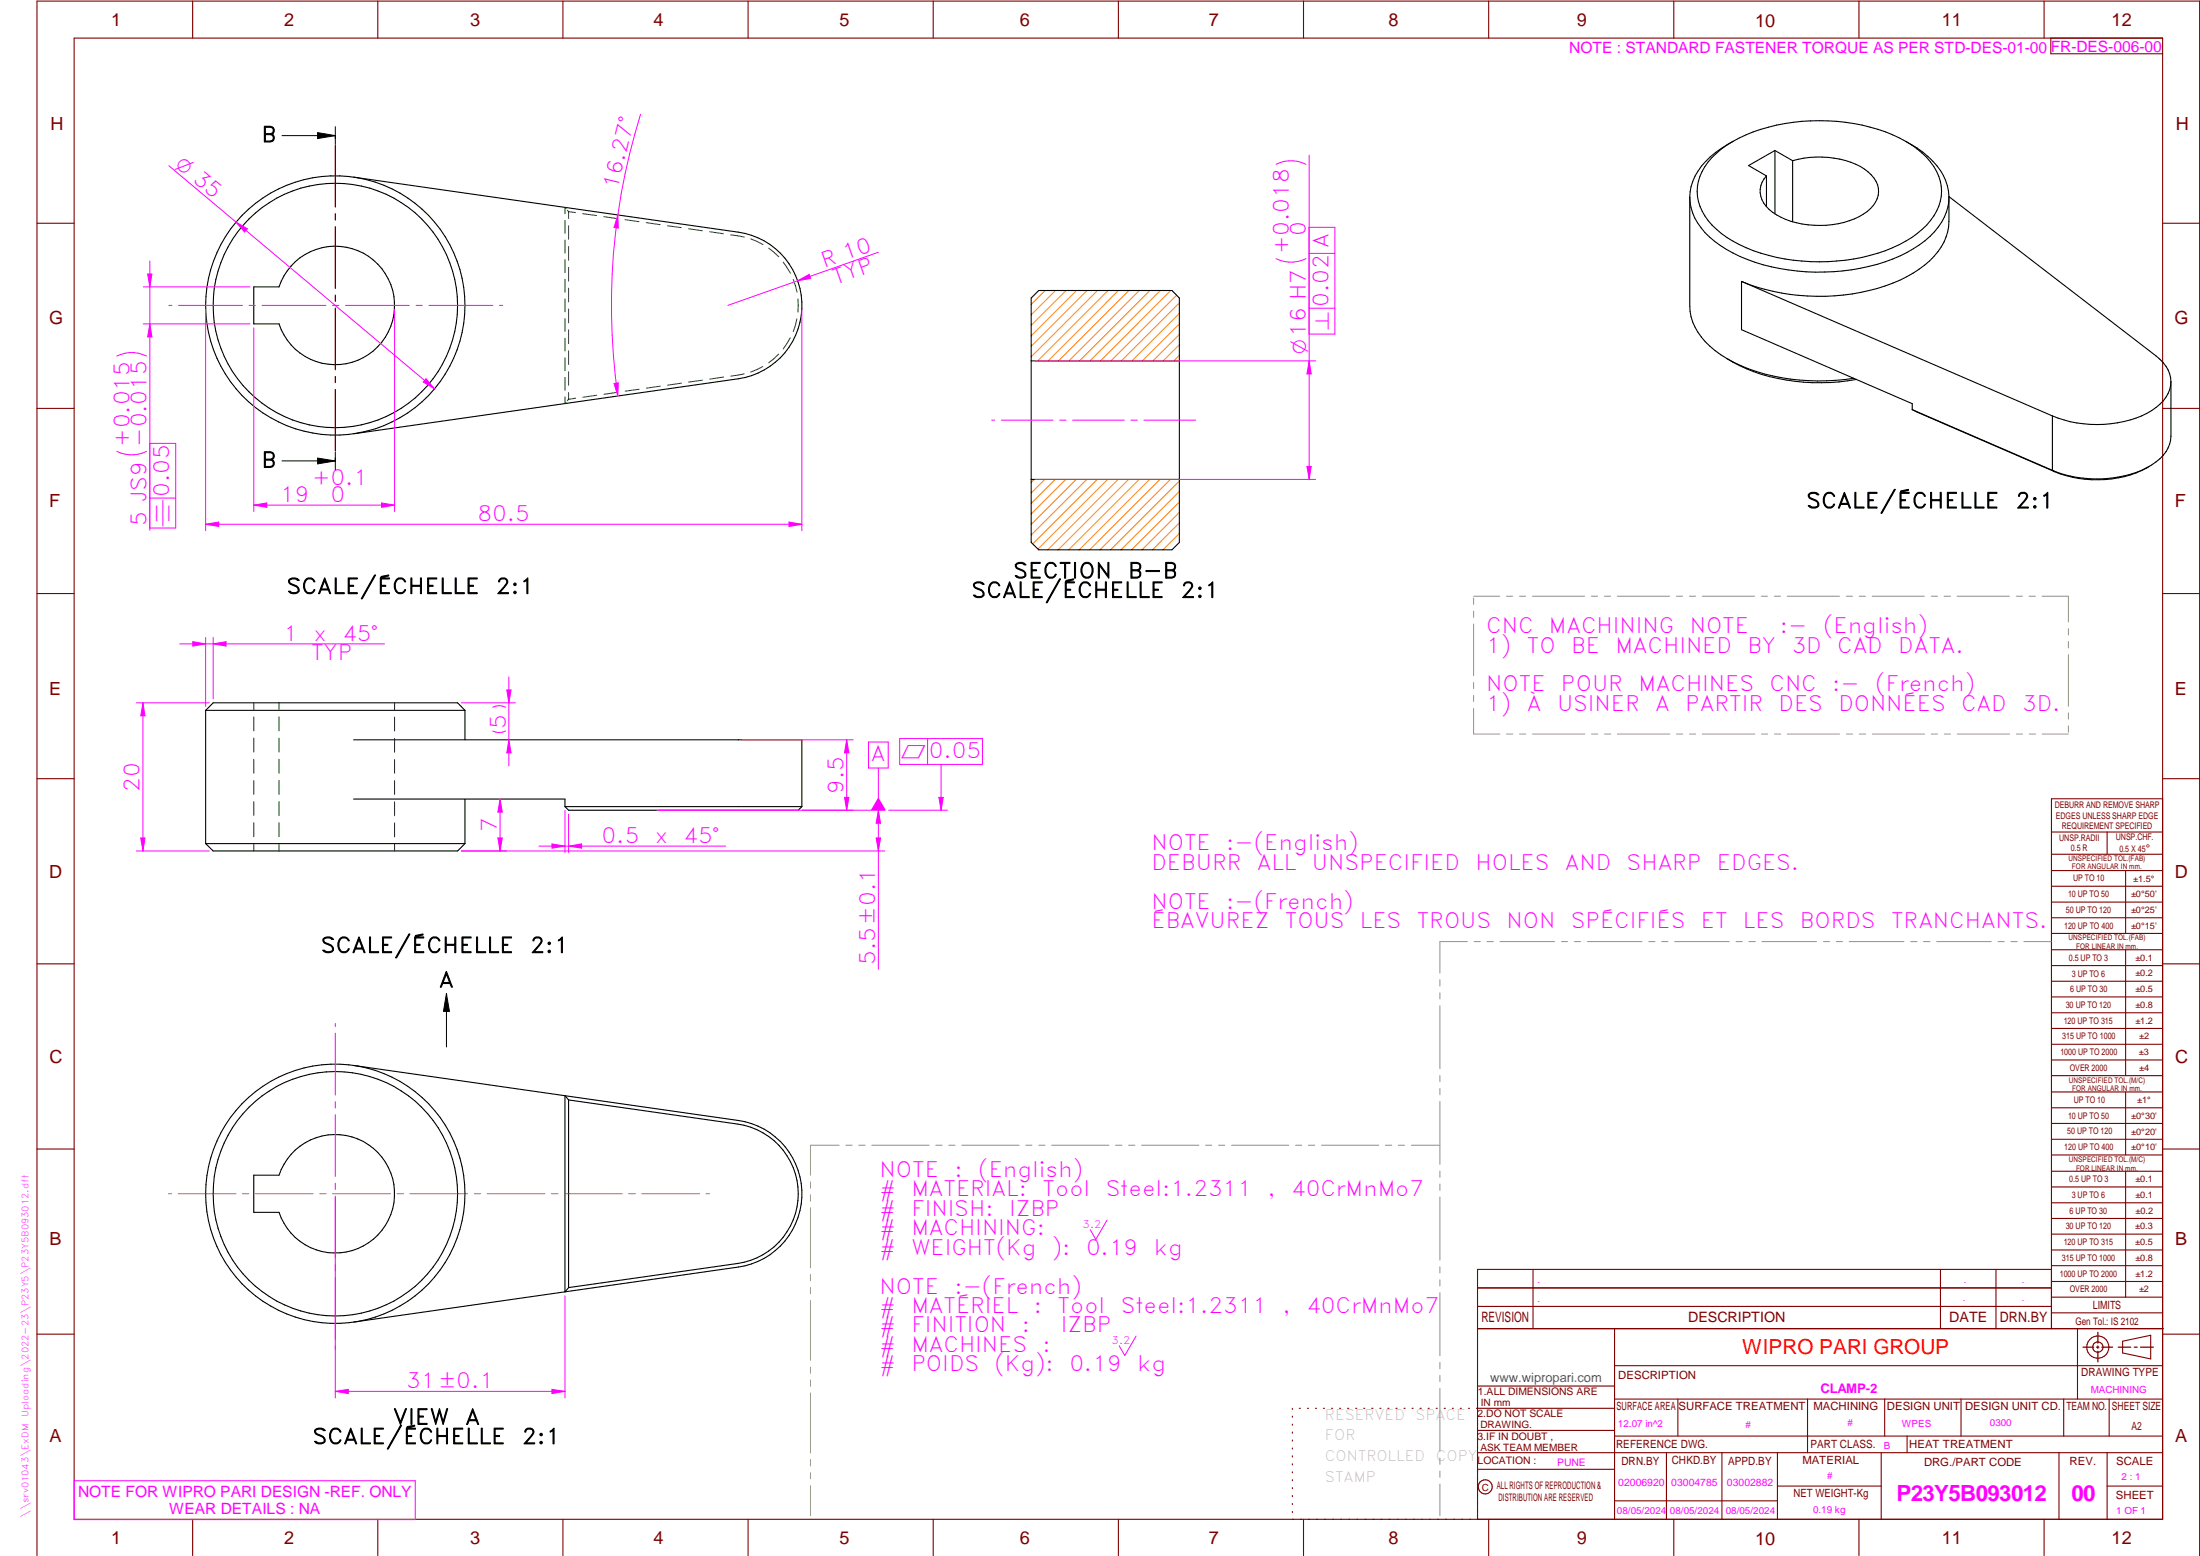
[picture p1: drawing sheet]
<svg xmlns="http://www.w3.org/2000/svg" width="594mm" height="420mm" viewBox="0 0 594 420" stroke-linecap="round" stroke-linejoin="round" font-family="sans-serif">
<g fill="none" stroke="#800000" stroke-width=".3">
<path d="M20 10.3h564v400h-564zM52 .3v10M102 .3v10M152 .3v10M202 .3v10M252 .3v10M302 .3v10M352 .3v10M402 .3v10M452 .3v10M502 .3v10M552 .3v10"/>
<path d="M553.8 10.3v4.2h30.2M10 60.3h10M584 60.3h10M10 110.3h10M584 110.3h10M10 160.3h10M584 160.3h10M10 210.3h10M584 215.7h-30v143.1M584 210.3h10M554 224.7h30M554 230.7h30"/>
<path d="M554 235.1h30M554 239.3h30M569 224.7v6M574 235.1v17M554 243.6h30M554 247.8h30M554 252.1h30M554 256.5h30M574 256.5v33.9M10 260.3h10M554 260.7h30M554 265h30"/>
<path d="M554 269.2h30M554 273.5h30M554 277.7h30M584 260.3h10M554 282h30M554 286.2h30M554 290.4h30M554 294.9h30M554 299.1h30M574 294.9v17M10 310.3h10M554 303.4h30"/>
<path d="M554 307.6h30M554 311.9h30M554 316.3h30M574 316.3v34M584 310.3h10M554 320.5h30M554 324.8h30M554 329h30M554 333.2h30M554 337.5h30M399 358.8h185.2M399 352.8h155"/>
<path d="M399 347.8h155M414 342.8v16M436 358.8v51.5M524 342.8v16M539 342.8v16M554 341.8h30M554 346h30M554 350.3h30M554 354.5h30M554 342.8h-155v67.5M561 358.8v19M10 360.3h10"/>
<path d="M399 374.3h37M436 377.8h148M453.1 377.8v10M488.1 377.8v14.5M508.9 377.8v10M529.5 377.8v10M557.3 377.8v10M569.5 377.8v10M573.2 362.2l7.6-1.6v6.3l-7.6-1.6zM584 368.8h-148M584 360.3h10M349 380.3v.3"/>
<path d="M349 382.4v.3M349 384.6v.3M349 386.7v.3M349 388.8v.3M349 391v.3M349 393.1v.3M349 395.3v.3M349 397.4v.3M349 399.5v.3M350.9 380.3h.2M353.1 380.3h.2M355.2 380.3h.3"/>
<path d="M357.4 380.3h.3M359.6 380.3h.3M361.7 380.3h.3M363.9 380.3h.3M366.1 380.3h.3M368.3 380.3h.2M370.4 380.3h.3M372.6 380.3h.3M374.8 380.3h.3M376.9 380.3h.4M379.1 380.3h.3M381.3 380.3h.3"/>
<path d="M383.4 380.3h.4M385.6 380.3h.3M387.8 380.3h.3M390 380.3h.3M392.2 380.3h.3M394.3 380.3h.3M396.5 380.3h.3M398.7 380.3h37.3M399 396.7h37M399 392.3h185M399 386.2h37M436 387.8h148"/>
<path d="M450 392.3v18M465 392.3v18M480 392.3v18M508 392.3v18M515 387.8v4.5M556 392.3v18M569 392.3v18M52 410.3v9.7M102 410.3v9.7M152 410.3v9.7M202 410.3v9.7M252 410.3v9.7"/>
<path d="M302 410.3v9.7M349 401.7v.3M349 403.8v.4M349 406v.3M349 408.1v.3M352 410.3v9.7M402 410.3v9.7M436 405.3h44M452 410.3v9.7M480 401.3h28M502 410.3v9.7M552 410.3v9.7"/>
<path d="M569 401.3h15M10 420v-419.7h584v419.7"/>
<circle cx="566.5" cy="363.7" r="1.39"/>
<circle cx="566.5" cy="363.8" r="3"/>
<circle cx="401.1" cy="401.5" r="1.9"/>
</g>
<g fill="none" stroke="#f0f" stroke-width=".27">
<path d="M90.5 36.6v.9M90.5 39.2v16.7M90.5 57.7v1.7M90.5 61.2v16.7M90.5 79.7v1.7M45.6 82.5h.8M48.2 82.5h17.3M55.5 83.5v59.8M67.3 82.5h1.7M70.8 82.5h17.2M89.8 82.5h1.7M90.5 83.2v16.7"/>
<path d="M93.3 82.5h17.2M112.3 82.5h1.7M115.8 82.5h17.3M134.9 82.5h.9M216.5 83.5v59.8M90.5 101.6v1.7M90.5 105.2v16.6M90.5 123.6v.9M213.1 141l3.4 .6-3.4 .6zM299 329.4l-3.1 5.3-1.5-2.6M306.8 360.8l-3.1 5.2-1.5-2.6M20.1 399.8h92v10.5h-92z"/>
</g>
<g fill="none" stroke="#949494" stroke-width=".27">
<path d="M396.2 254.3h-7.4v8.5M398.1 254.3h1.6M401.5 254.3h1.8M405 254.3h14.8M421.6 254.3h1.7M425.1 254.3h1.7M428.6 254.3h14.8M445.2 254.3h1.7M448.7 254.3h1.7M452.2 254.3h14.8M468.8 254.3h1.7M472.3 254.3h1.7"/>
<path d="M475.8 254.3h14.8M492.4 254.3h1.7M495.8 254.3h1.8M499.4 254.3h14.7M516 254.3h1.6M519.4 254.3h1.8M522.9 254.3h14.8M539.5 254.3h1.7M543 254.3h1.7M546.5 254.3h7.4M388.8 264.5v1.8M388.8 268.1v1.6"/>
<path d="M388.8 271.6v17M388.8 290.4v1.7M388.8 293.9v1.7M388.8 297.4v17M218.9 319.2v1.6M226.6 309.2h-7.7v8.1M228.4 309.2h1.7M231.9 309.2h1.7M235.4 309.2h15.5M252.7 309.2h1.7M256.2 309.2h1.7M259.7 309.2h15.5"/>
<path d="M277 309.2h1.7M280.5 309.2h1.7M284 309.2h15.5M301.2 309.2h1.8M304.8 309.2h1.7M308.3 309.2h15.5M325.5 309.2h1.7M329.1 309.2h1.6M332.6 309.2h15.4M349.8 309.2h1.7M353.3 309.2h1.7M356.8 309.2h15.5"/>
<path d="M374.1 309.2h1.7M377.6 309.2h1.7M381.1 309.2h7.7M388.8 316.2v1.7M388.8 319.7v1.7M218.9 322.6v1.8M218.9 326.1v16.2M388.8 323.2v17.1M218.9 344.1v1.8M218.9 347.6v1.7M218.9 351.2v16.1M388.8 342.1v1.6"/>
<path d="M388.8 345.6v1.7M388.8 349v17.1M218.9 369.1v1.7M218.9 372.6v1.8M218.9 376.1v16.2M388.8 367.9v1.7M388.8 371.4v1.7M388.8 374.9v17M218.9 394.1v1.8M218.9 397.6v1.7M388.8 393.7v1.7M388.8 397.2v1.7"/>
<path d="M218.9 401.2v8.1M388.8 400.7v8.6"/>
</g>
<path d="M566.5 359.7v3M562.5 363.8h2.9M566.1 363.8h.7M566.5 363.4v.7M566.5 364.9v2.8M567.6 363.8h2.9M572 363.8h3.4M576.3 363.8h.8M578 363.8h3.5" fill="none" stroke="#800000" stroke-width=".34"/>
<g fill="none" stroke="#000" stroke-width=".3">
<path d="M467.9 38.2a22.1 22.1 0 0 0-10.8 10.8l-.5 1.4-.3 2.9M467.9 38.2a50.8 50.8 0 0 1 32.7-4.8l2.2 .4a40.1 40.1 0 0 1 11.8 4.4M514.6 38.2a23.9 23.9 0 0 1 10.2 9.2 12.8 12.8 0 0 1-2.4 15.2 35.6 35.6 0 0 1-20 9.8 55.6 55.6 0 0 1-34.4-4.1 21.7 21.7 0 0 1-10.9-10.8l-.7-2.8-.1-1.4M514.6 38.2a18.4 18.4 0 0 1 9.4 10.7 13 13 0 0 1-5 13 38.1 38.1 0 0 1-20.7 8.4 50.5 50.5 0 0 1-30.4-5.2 18.4 18.4 0 0 1-9.3-10.7 13 13 0 0 1 4.9-13l1.4-1.2 3-2M95.5 47.8l103.9 14.9a20 20 0 0 1 17.1 19.8 20 20 0 0 1-17.1 19.8l-103.9 14.8M456.3 53.3v29.4a15.5 15.5 0 0 0 6.9 12 46.7 46.7 0 0 0 27.6 8.2l4.9-.2 4.9-.5M477 47.5v8.3M479.3 40.6l-7.1 4.1 4.8 2.8M479.3 40.6l4.8 2.8M479.3 40.6v17.1M484.1 43.4a24.9 24.9 0 0 1 19.4 2.3 6.8 6.8 0 0 1 3.4 8 11.4 11.4 0 0 1-7.5 5.9 24.6 24.6 0 0 1-20.7-2.3 6.4 6.4 0 0 1-2.4-9l.7-.8M484.1 43.4v16.5"/>
<path d="M526.3 53.3v6.5a16.2 16.2 0 0 1-8.1 12.9 48 48 0 0 1-27.6 7.3 54.6 54.6 0 0 1-20.3-4M526.3 53.1l55.9 43a9.1 9.1 0 0 1 4 7M68.5 77.5h6.8a16 16 0 0 1 24.6-8 16 16 0 0 1 0 25.9 16 16 0 0 1-24.6-7.9h-6.8zM470.3 76v13l46.1 20v1.6M470.3 76l83.9 36.3M466.5 96.9a49.8 49.8 0 0 0 32.5 5.9l2.3-.4M516.4 110.6l38.5 16.8M516.4 110.6l37.8 16.4M554.2 112.3v14.7M586.2 103.1v14.7a9.4 9.4 0 0 1-5.2 7.8 31.2 31.2 0 0 1-26.8 1.4M586.2 103.1a9.7 9.7 0 0 1-5.2 7.8 31.2 31.2 0 0 1-26.8 1.4M554.2 127l.7 .4"/>
<path d="M580.4 125.9a29.7 29.7 0 0 1-25.5 1.5M55.5 191.8l2.1-2h66l2 2M55.5 191.8v36M55.5 191.8h70.1M95.5 199.8h121v18M125.6 191.8v8M95.5 215.8h57.1v2M125.6 215.8v12M152.6 217.8h63.9M152.6 217.8l.9 1h62.1l.9-1M55.5 227.8l2.1 2h66l2-2M55.5 227.8h70.1"/>
<circle cx="90.6" cy="82.5" r="35"/>
<circle cx="90.6" cy="82.5" r="33"/>
</g>
<g fill="none" stroke="#008000" stroke-width=".27">
<path d="M152.6 59.5v3.5M152.9 56.3l-.3-.3v1.7M153.2 56.8l.3 .3M153.5 57.1v1.9M153.5 57.1l1.9 .3M157.3 57.7l3.8 .5M163.1 58.5l3.7 .6M168.8 59.3l3.7 .6M152.6 64.8v3.5M152.6 70.1v3.5M152.6 75.4v3.5M153.5 60.9v3.7"/>
<path d="M153.5 66.5v3.8M153.5 72.2v3.7M153.5 77.8v3.7M174.5 60.1l3.8 .6M180.2 61l3.8 .5M185.9 61.8l3.8 .5M191.6 62.6l3.8 .5M197.3 63.4l3.7 .6M202.8 64.5l3.2 1.5M207.6 67l2.7 2.3M211.5 70.8l1.9 3M214.2 75.4l1 3.5"/>
<path d="M152.6 80.7v3.5M152.6 86v3.5M152.6 91.3v3.5M152.6 96.6v3.5M153.5 83.4v3.8M153.5 89.1v3.7M153.5 94.7v3.7M206 99l-3.3 1.5M210.3 95.6l-2.7 2.4M213.4 91.2l-1.9 3M215.2 86.1l-1 3.4M215.5 80.7v3.6"/>
<path d="M152.6 101.9v3.5M152.6 107.2v1.8l.3-.4M153.5 100.4v3.7M153.5 106v1.8M153.5 107.8l-.3 .4M155.4 107.5l-1.9 .3M161.2 106.7l-3.8 .6M166.9 105.9l-3.8 .6M172.6 105.1l-3.8 .5M178.3 104.3l-3.8 .5M184 103.5l-3.8 .5M189.7 102.7l-3.7 .5"/>
<path d="M195.4 101.8l-3.7 .6M200.9 101l-3.5 .6M68.5 189.8v1.8M68.5 193.6v3.8M68.5 199.3v3.8M75.3 189.8v1.8M75.3 193.6v3.8M75.3 199.3v3.8M106.5 189.8v1.9M106.5 193.6v3.8M106.5 199.3v3.8M68.5 205v3.8"/>
<path d="M68.5 210.7v3.8M68.5 216.5v3.7M75.3 205v3.8M75.3 210.7v3.8M75.3 216.5v3.7M106.5 205.1v3.7M106.5 210.8v3.7M106.5 216.5v3.8M68.5 222.2v3.7M68.5 227.9v1.9M75.3 222.2v3.7M75.3 227.9v1.9"/>
<path d="M106.5 222.2v3.8M106.5 227.9v1.9"/>
</g>
<path d="M213.1 141l3.4 .6-3.4 .6z" fill="#f0f"/>
<path d="M55.5 141.6l3.5-.6v1.2z" fill="none" stroke="#f0f" stroke-width=".27"/>
<path d="M55.5 141.6l3.5-.6v1.2z" fill="#f0f"/>
<path d="M38.7 77.5h28.8M38.7 87.5h28.8M39.6 96.1a9 9 0 0 0-8.1 0M40.5 87.5l.5 3.5h-1.1zM39.6 121.9a9 9 0 0 1-8.1 0M55.5 141.6h161" fill="none" stroke="#f0f" stroke-width=".27"/>
<path d="M40.5 87.5l.5 3.5h-1.1z" fill="#f0f"/>
<path d="M39.9 74h1.1l-.5 3.5z" fill="none" stroke="#f0f" stroke-width=".27"/>
<path d="M39.9 74h1.1l-.5 3.5z" fill="#f0f"/>
<path d="M40.5 70.5v72.7M68.5 88.5v49.6M106.5 83.5v54.6M68.5 136.4l3.5-.6v1.2z" fill="none" stroke="#f0f" stroke-width=".27"/>
<path d="M68.5 136.4l3.5-.6v1.2z" fill="#f0f"/>
<path d="M103 135.8l3.5 .6-3.5 .6z" fill="none" stroke="#f0f" stroke-width=".27"/>
<path d="M103 135.8l3.5 .6-3.5 .6z" fill="#f0f"/>
<path d="M45.6 44.7l71.7 60.3M115.1 102.3l2.2 2.7-3-1.8zM68.5 136.4h38" fill="none" stroke="#f0f" stroke-width=".27"/>
<path d="M115.1 102.3l2.2 2.7-3-1.8z" fill="#f0f"/>
<path d="M63.7 60l3.1 1.8-.8 .9z" fill="none" stroke="#f0f" stroke-width=".27"/>
<path d="M63.7 60l3.1 1.8-.8 .9z" fill="#f0f"/>
<path d="M215.4 75.8l3.1-1.7 .4 1.1zM237.2 68.1l-40.7 14.4" fill="none" stroke="#f0f" stroke-width=".27"/>
<path d="M215.4 75.8l3.1-1.7 .4 1.1z" fill="#f0f"/>
<path d="M120.6 268.3l.8 4.8h-1.6zM120.6 268.3v14.4" fill="none" stroke="#000" stroke-width=".27"/>
<path d="M120.6 268.3l.8 4.8h-1.6z" fill="#000"/>
<g fill="none" stroke="#000" stroke-width=".3">
<path d="M95.5 287.7l57.1 8.2M152.6 295.9v52.9M152.6 295.9l.9 1.1M152.6 295.9l46.8 6.7a20 20 0 0 1 17.1 19.7 20 20 0 0 1-17.1 19.8l-46.8 6.7M153.5 297l45.7 6.5a19 19 0 0 1 16.4 18.8 19 19 0 0 1-16.4 18.9l-45.7 6.5M153.5 297v50.7M68.5 317.3h6.8a16 16 0 0 1 24.7-7.9 16 16 0 0 1 0 25.9 16 16 0 0 1-24.7-7.9h-6.8zM152.6 348.8l-57.1 8.2M153.5 347.7l-.9 1.1"/>
<circle cx="90.6" cy="322.3" r="35"/>
<circle cx="90.6" cy="322.4" r="33"/>
</g>
<g fill="none" stroke="#808000" stroke-width=".27">
<path d="M45.5 322.3h.8M48.1 322.3h15.6M65.5 322.3h1.7M69 322.3h15.5M86.4 322.3h1.6M89.8 322.3h15.6M107.2 322.3h1.7M110.7 322.3h15.6M128.1 322.3h1.7M131.6 322.3h15.5M148.9 322.3h1.8M152.4 322.3h15.6"/>
<path d="M169.8 322.3h1.7M173.3 322.3h15.6M190.7 322.3h.9"/>
</g>
<path d="M90.5 276.4v.8M90.5 279v16.7M90.5 297.5v1.7M90.5 301v16.7M90.5 319.5v1.7M90.5 323v54.5M152.6 349.9v27.6M90.5 375.7l3.6-.5v1.1z" fill="none" stroke="#f0f" stroke-width=".27"/>
<path d="M90.5 375.7l3.6-.5v1.1z" fill="#f0f"/>
<path d="M149 375.2l3.6 .5-3.6 .6z" fill="none" stroke="#f0f" stroke-width=".27"/>
<path d="M149 375.2l3.6 .5-3.6 .6z" fill="#f0f"/>
<path d="M36.8 189.8h19.7M38.6 189.8l.6 3.5h-1.2zM36.8 229.8h19.7M90.5 375.7h62.1" fill="none" stroke="#f0f" stroke-width=".27"/>
<path d="M38.6 189.8l.6 3.5h-1.2z" fill="#f0f"/>
<path d="M38 226.3h1.2l-.6 3.5z" fill="none" stroke="#f0f" stroke-width=".27"/>
<path d="M38 226.3h1.2l-.6 3.5z" fill="#f0f"/>
<path d="M344.6 44.4a9 9 0 0 1 8 0M352.6 69.8a9 9 0 0 1-8 .1M279.5 97.5h75.8M353.5 97.5l.6 3.5h-1.2zM267.8 113.5h.8M270.4 113.5h13.9M286.2 113.5h1.7M289.6 113.5h14M305.4 113.5h1.7M308.9 113.5h14M279.5 129.5h75.8M38.6 189.8v40" fill="none" stroke="#f0f" stroke-width=".27"/>
<g fill="none" stroke="#000" stroke-width=".27">
<path d="M76.2 36.6h14.3M85.8 35.8l4.7 .8-4.7 .8zM90.5 34.2v4.8M90.5 39.2v16.7M90.5 57.7v1.7M90.5 61.2v16.7M90.5 79.7v1.7M90.5 83.2v16.7M90.5 101.6v1.7M90.5 105.2v16.6M76.2 124.5h14.3M85.8 123.7l4.7 .8-4.7 .8z"/>
<path d="M90.5 122.1v4.8"/>
</g>
<path d="M85.8 35.8l4.7 .8-4.7 .8zM85.8 123.7l4.7 .8-4.7 .8z" fill="#000"/>
<g fill="none" stroke="#ff8000" stroke-width=".27">
<path d="M282.2 78.4l-3.7 3.8M285 78.4l-6.5 6.6M287.9 78.4l-9.4 9.4M290.7 78.4l-12.2 12.3M293.5 78.4l-15 15.1M296.4 78.4l-17.9 18M299.2 78.4l-19 19.1M302 78.4l-19 19.1M304.8 78.4l-19 19.1M307.7 78.4l-19 19.1M310.5 78.4l-19 19.1M313.3 78.4l-19 19.1"/>
<path d="M316.1 78.4l-18.9 19.1M317.7 79.7l-17.7 17.8M318.5 95.9l-1.6 1.6M318.5 93.1l-4.4 4.4M318.5 90.3l-7.2 7.2M318.5 87.5l-10 10M318.5 84.6l-12.9 12.9M318.5 81.8l-15.7 15.7M279.3 129.5l-.8 .8M282.1 129.5l-3.6 3.6M284.9 129.5l-6.4 6.4M287.8 129.5l-9.3 9.3"/>
<path d="M290.6 129.5l-12.1 12.1M293.4 129.5l-14.9 14.9M296.3 129.5l-17.4 17.4M299.1 129.5l-18.8 18.8M301.9 129.5l-19 19M304.8 129.5l-19.1 19M307.6 129.5l-19 19M310.4 129.5l-19 19M313.2 129.5l-18.9 19M316.1 129.5l-19.1 19M318.5 138.3l-10.1 10.2M318.5 135.6l-12.9 12.9"/>
<path d="M318.5 132.7l-15.8 15.8M318.5 129.9l-18.6 18.6M318.5 144l-4.5 4.5M318.5 141.2l-7.3 7.3"/>
</g>
<path d="M278.5 80.5l2-2.1h36l2 2.1v66l-2 2h-36l-2-2zM278.5 97.5h40M278.5 129.5h40" fill="none" stroke="#000" stroke-width=".3"/>
<path d="M353.5 97.5l.6 3.5h-1.2z" fill="#f0f"/>
<path d="M352.9 125.9h1.2l-.6 3.6z" fill="none" stroke="#f0f" stroke-width=".27"/>
<path d="M352.9 125.9h1.2l-.6 3.6z" fill="#f0f"/>
<path d="M353.5 41.9v87.6M52.1 173.3l3.4 .6-3.4 .6zM55.5 172.1v18.7M57.6 172.1v16.6" fill="none" stroke="#f0f" stroke-width=".27"/>
<path d="M52.1 173.3l3.4 .6-3.4 .6z" fill="#f0f"/>
<path d="M57.6 173.9l3.4-.6v1.2z" fill="none" stroke="#f0f" stroke-width=".27"/>
<path d="M57.6 173.9l3.4-.6v1.2z" fill="#f0f"/>
<path d="M48.5 173.9h55.3M152.6 218.8v11.4M153.5 219.8v10.4M149 227.9l3.6 .6-3.6 .5z" fill="none" stroke="#f0f" stroke-width=".27"/>
<path d="M149 227.9l3.6 .6-3.6 .5z" fill="#f0f"/>
<path d="M153.5 228.5l3.5-.6v1.1z" fill="none" stroke="#f0f" stroke-width=".27"/>
<path d="M153.5 228.5l3.5-.6v1.1z" fill="#f0f"/>
<path d="M200.4 199.8h30M228.6 199.8l.6 3.5h-1.2zM177.5 218.8h52.9M145.5 228.5h50.5" fill="none" stroke="#f0f" stroke-width=".27"/>
<path d="M228.6 199.8l.6 3.5h-1.2z" fill="#f0f"/>
<path d="M228 215.3h1.2l-.6 3.5z" fill="none" stroke="#f0f" stroke-width=".27"/>
<path d="M228 215.3h1.2l-.6 3.5z" fill="#f0f"/>
<path d="M228.6 199.8v19M124.6 229.8h12.2M134.4 226.3h1.2l-.6 3.5z" fill="none" stroke="#f0f" stroke-width=".27"/>
<path d="M134.4 226.3h1.2l-.6 3.5z" fill="#f0f"/>
<path d="M135 215.8l.6 3.5h-1.2z" fill="none" stroke="#f0f" stroke-width=".27"/>
<path d="M135 215.8l.6 3.5h-1.2z" fill="#f0f"/>
<path d="M166.8 58l.2 3.6-1.2-.2zM135 215.8v14" fill="none" stroke="#f0f" stroke-width=".27"/>
<path d="M166.8 58l.2 3.6-1.2-.2z" fill="#f0f"/>
<path d="M165.8 103.5l1.2-.1-.2 3.5z" fill="none" stroke="#f0f" stroke-width=".27"/>
<path d="M165.8 103.5l1.2-.1-.2 3.5z" fill="#f0f"/>
<path d="M173 30.9a172.7 172.7 0 0 0-6.2 76M124.6 189.8h14.6M136.6 197.4a3.9 3.9 0 0 1-3.6 0M136.6 191a3.9 3.9 0 0 0-3.6 0M136.9 186.3h1.1l-.6 3.5z" fill="none" stroke="#f0f" stroke-width=".27"/>
<path d="M136.9 186.3h1.1l-.6 3.5z" fill="#f0f"/>
<path d="M137.4 199.8l.6 3.5h-1.1z" fill="none" stroke="#f0f" stroke-width=".27"/>
<path d="M137.4 199.8l.6 3.5h-1.1z" fill="#f0f"/>
<path d="M353.5 68.4h7M353.5 61.4h7v28.8h-7zM353.5 83.2h7M40.4 119.7h7v22.9h-7zM40.4 134.5h7M137.4 182.8v24M216.6 218.8h22.3M124.6 229.8h114.3M236.6 226.3h1.2l-.6 3.5z" fill="none" stroke="#f0f" stroke-width=".27"/>
<g fill="none" stroke="#949494" stroke-width=".27">
<path d="M397.9 161.5v1.7M397.9 165v1.7M397.9 168.5v14M397.9 161h7.1M406.8 161h1.7M410.3 161h1.7M413.8 161h14.1M429.7 161h1.7M433.2 161h1.7M436.7 161h14.2M452.7 161h1.7M456.2 161h1.7"/>
<path d="M459.6 161h14.2M475.6 161h1.7M479.1 161h1.7M482.6 161h14.1M498.6 161h1.6M502 161h1.8M505.5 161h14.2M521.5 161h1.7M525 161h1.7M528.5 161h14.1M544.4 161h1.7M547.9 161h1.7"/>
<path d="M551.4 161h7.1v6.9M558.5 169.8v1.6M558.5 173.2v1.8M558.5 176.7v14M397.9 191.3v6.9h7.1M397.9 184.2v1.8M397.9 187.7v1.7M406.8 198.2h1.8M410.3 198.2h1.7M413.8 198.2h14.2M429.8 198.2h1.7M433.3 198.2h1.7"/>
<path d="M436.7 198.2h14.2M452.7 198.2h1.7M456.2 198.2h1.7M459.7 198.2h14.2M475.7 198.2h1.6M479.2 198.2h1.7M482.6 198.2h14.2M498.6 198.2h1.7M502.1 198.2h1.7M505.6 198.2h14.1M521.5 198.2h1.7M525 198.2h1.7"/>
<path d="M528.5 198.2h14.2M544.5 198.2h1.7M548 198.2h1.7M551.5 198.2h7M558.5 192.5v1.7M558.5 196v1.7"/>
</g>
<path d="M236.6 226.3h1.2l-.6 3.5z" fill="#f0f"/>
<path d="M237.2 218.8l.6 3.5h-1.2z" fill="none" stroke="#f0f" stroke-width=".27"/>
<path d="M237.2 218.8l.6 3.5h-1.2z" fill="#f0f"/>
<path d="M237.2 207.4v54.3" fill="none" stroke="#f0f" stroke-width=".27"/>
<path d="M237.2 215.3l2 3.5h-4z" fill="#f0f"/>
<path d="M234.5 200.4h5.4v7h-5.4zM254.1 206.4v12.4" fill="none" stroke="#f0f" stroke-width=".27"/>
<path d="M253.5 215.3h1.2l-.6 3.5z" fill="#f0f"/>
<path d="M242.9 199.4h22.4v7h-22.4zM250.5 199.4v7M240 218.8h15.9M253.5 215.3h1.2l-.6 3.5z" fill="none" stroke="#f0f" stroke-width=".27"/>
<g font-size="6" fill="#f0f">
<text x="512.1" y="405.2">P23Y5B093012</text>
<text x="559.4" y="405.2">00</text>
</g>
<g font-size="5.7">
<text x="70.6" y="38.4">B</text>
<text x="70.6" y="126.2">B</text>
<text x="487.7" y="137.2">SCALE/ÉCHELLE</text>
<text x="544.3" y="137.2">2:1</text>
<text x="77.3" y="160.3">SCALE/ÉCHELLE</text>
<text x="133.9" y="160.3">2:1</text>
<text x="262.3" y="161.4">SCALE/ÉCHELLE</text>
<text x="273.6" y="156.1">SECTION</text>
<text x="304.6" y="156.1">B-B</text>
<text x="318.8" y="161.4">2:1</text>
<text x="86.6" y="257.3">SCALE/ÉCHELLE</text>
<text x="143.1" y="257.3">2:1</text>
<text x="118.5" y="266.6">A</text>
<text x="84.4" y="389.9">SCALE/ÉCHELLE</text>
<text x="106.1" y="384.6">VIEW</text>
<text x="125.6" y="384.6">A</text>
<text x="140.9" y="389.9">2:1</text>
</g>
<g font-size="5.7" fill="#f0f">
<text x="166.7" y="51.4" transform="rotate(-76 166.7 51.4)">16.27°</text>
<text x="352.6" y="63.6" transform="rotate(-90 352.6 63.6)">0</text>
<text x="348.1" y="68.6" transform="rotate(-90 348.1 68.6)">+0.018</text>
<text x="222.6" y="72.3" transform="rotate(-19 222.6 72.3)">R 10</text>
<text x="225.6" y="76.8" transform="rotate(-19 225.6 76.8)">TYP</text>
<text x="358.7" y="82.8" transform="rotate(-90 358.7 82.8)">0.02 A</text>
<text x="35" y="120.7" transform="rotate(-90 35 120.7)">+0.015</text>
<text x="84.3" y="131">+0.1</text>
<text x="45.7" y="134.2" transform="rotate(-90 45.7 134.2)">0.05</text>
<text x="75.7" y="135.5">19</text>
<text x="89.2" y="135.5">0</text>
<text x="39.6" y="142" transform="rotate(-90 39.6 142)">5 JS9 -0.015</text>
<text x="129" y="140.7">80.5</text>
<text x="76.5" y="173">1</text>
<text x="84.7" y="173">x</text>
<text x="92.4" y="173">45°</text>
<text x="401.4" y="170.9">CNC</text>
<text x="418.3" y="170.9">MACHINING</text>
<text x="456.3" y="170.9">NOTE</text>
<text x="480.7" y="170.9">:-</text>
<text x="492.3" y="170.9">(English)</text>
<text x="84" y="178.2">TYP</text>
<text x="401.4" y="176.2">1)</text>
<text x="412.3" y="176.2">TO</text>
<text x="424.3" y="176.2">BE</text>
<text x="436.2" y="176.2">MACHINED</text>
<text x="471.9" y="176.2">BY</text>
<text x="483.8" y="176.2">3D</text>
<text x="496.1" y="176.2">CAD</text>
<text x="512.6" y="176.2">DATA.</text>
<text x="401.4" y="186.7">NOTE</text>
<text x="401.4" y="191.9">1)</text>
<text x="412.3" y="191.9">À</text>
<text x="420.5" y="191.9">USINER</text>
<text x="421.5" y="186.7">POUR</text>
<text x="442.4" y="186.7">MACHINES</text>
<text x="446.9" y="191.9">A</text>
<text x="455.1" y="191.9">PARTIR</text>
<text x="477.8" y="186.7">CNC</text>
<text x="480.3" y="191.9">DES</text>
<text x="494.8" y="186.7">:-</text>
<text x="496.4" y="191.9">DONNÉES</text>
<text x="506.4" y="186.7">(French)</text>
<text x="529.6" y="191.9">CAD</text>
<text x="546.1" y="191.9">3D.</text>
<text x="136.6" y="196.8" transform="rotate(-90 136.6 196.8)">5</text>
<text x="235.2" y="205.6">A</text>
<text x="250.8" y="204.7">0.05</text>
<text x="37.7" y="213.7" transform="rotate(-90 37.7 213.7)">20</text>
<text x="227.8" y="214.4" transform="rotate(-90 227.8 214.4)">9.5</text>
<text x="134.1" y="224.7" transform="rotate(-90 134.1 224.7)">7</text>
<text x="162.5" y="227.6">0.5</text>
<text x="176.8" y="227.6">x</text>
<text x="184.6" y="227.6">45°</text>
<text x="310.9" y="229.6">NOTE</text>
<text x="331.1" y="229.6">:-(English)</text>
<text x="310.9" y="234.9">DEBURR</text>
<text x="339.4" y="234.9">ALL</text>
<text x="354.3" y="234.9">UNSPECIFIED</text>
<text x="398.4" y="234.9">HOLES</text>
<text x="422.6" y="234.9">AND</text>
<text x="439.3" y="234.9">SHARP</text>
<text x="463.6" y="234.9">EDGES.</text>
<text x="310.9" y="245.4">NOTE</text>
<text x="331.1" y="245.4">:-(French)</text>
<text x="310.9" y="250.6">ÉBAVUREZ</text>
<text x="346.9" y="250.6">TOUS</text>
<text x="367.2" y="250.6">LES</text>
<text x="382.6" y="250.6">TROUS</text>
<text x="406.8" y="250.6">NON</text>
<text x="424.2" y="250.6">SPÉCIFIÉS</text>
<text x="459.3" y="250.6">ET</text>
<text x="470.7" y="250.6">LES</text>
<text x="486" y="250.6">BORDS</text>
<text x="510.7" y="250.6">TRANCHANTS.</text>
<text x="236.3" y="260.5" transform="rotate(-90 236.3 260.5)">5.5±0.1</text>
<text x="237.5" y="317.8">NOTE</text>
<text x="257.7" y="317.8">:</text>
<text x="264.1" y="317.8">(English)</text>
<text x="237.5" y="323">#</text>
<text x="246.1" y="323">MATERIAL:</text>
<text x="281.5" y="323">Tool</text>
<text x="298.6" y="323">Steel:1.2311</text>
<text x="342.2" y="323">,</text>
<text x="348.7" y="323">40CrMnMo7</text>
<text x="237.5" y="328.3">#</text>
<text x="246.1" y="328.3">FINISH:</text>
<text x="272.5" y="328.3">IZBP</text>
<text x="237.5" y="333.5">#</text>
<text x="246.1" y="333.5">MACHINING:</text>
<text x="237.5" y="338.8">#</text>
<text x="246.1" y="338.8">WEIGHT(Kg</text>
<text x="284" y="338.8">):</text>
<text x="293.3" y="338.8">0.19</text>
<text x="311.6" y="338.8">kg</text>
<text x="237.5" y="349.3">NOTE</text>
<text x="257.7" y="349.3">:-(French)</text>
<text x="237.5" y="354.5">#</text>
<text x="237.5" y="359.8">#</text>
<text x="246.1" y="359.8">FINITION</text>
<text x="246.1" y="354.5">MATÉRIEL</text>
<text x="275.9" y="359.8">:</text>
<text x="279.2" y="354.5">:</text>
<text x="285.6" y="354.5">Tool</text>
<text x="286.5" y="359.8">IZBP</text>
<text x="302.6" y="354.5">Steel:1.2311</text>
<text x="346.3" y="354.5">,</text>
<text x="352.8" y="354.5">40CrMnMo7</text>
<text x="237.5" y="365">#</text>
<text x="246.1" y="365">MACHINES</text>
<text x="281.5" y="365">:</text>
<text x="237.5" y="370.3">#</text>
<text x="246.1" y="370.3">POIDS</text>
<text x="268.5" y="370.3">(Kg):</text>
<text x="288.8" y="370.3">0.19</text>
<text x="307.1" y="370.3">kg</text>
<text x="109.7" y="374.9">31±0.1</text>
</g>
<text font-size="5.6" fill="#f00" x="470.5" y="365.5">WIPRO PARI GROUP</text>
<g font-size="5.4" fill="#f0f">
<text x="47.1" y="44.9" transform="rotate(40 47.1 44.9)">O 35</text>
<text x="358.7" y="89.1" transform="rotate(-90 358.7 89.1)">n</text>
<text x="352.6" y="95.7" transform="rotate(-90 352.6 95.7)">O16 H7</text>
<text x="45.7" y="142.2" transform="rotate(-90 45.7 142.2)">d</text>
<text x="243.3" y="204.7">r</text>
</g>
<g font-size="4.9" fill="#800000">
<text x="30" y="6.9">1</text>
<text x="76.7" y="6.9">2</text>
<text x="127" y="6.9">3</text>
<text x="176.5" y="6.9">4</text>
<text x="226.7" y="6.9">5</text>
<text x="275.4" y="6.9">6</text>
<text x="326.4" y="6.9">7</text>
<text x="375" y="6.9">8</text>
<text x="425.8" y="6.9">9</text>
<text x="473.9" y="7.3">10</text>
<text x="524.3" y="6.9">11</text>
<text x="570.2" y="6.9">12</text>
<text x="13.6" y="35.1">H</text>
<text x="587.6" y="35.1">H</text>
<text x="13.2" y="87.5">G</text>
<text x="587.2" y="87.5">G</text>
<text x="13.2" y="137">F</text>
<text x="587.2" y="137">F</text>
<text x="13.2" y="187.6">E</text>
<text x="587.2" y="187.6">E</text>
<text x="13.2" y="237">D</text>
<text x="587.2" y="237">D</text>
<text x="13.4" y="287.1">C</text>
<text x="587.4" y="287.1">C</text>
<text x="13.4" y="336.2">B</text>
<text x="587.4" y="336.2">B</text>
<text x="13.4" y="389.3">A</text>
<text x="587.4" y="389.3">A</text>
<text x="30" y="416.9">1</text>
<text x="76.7" y="416.9">2</text>
<text x="127" y="416.9">3</text>
<text x="176.5" y="416.9">4</text>
<text x="226.7" y="416.9">5</text>
<text x="275.4" y="416.9">6</text>
<text x="326.4" y="416.9">7</text>
<text x="375" y="416.9">8</text>
<text x="425.8" y="416.9">9</text>
<text x="473.9" y="417.3">10</text>
<text x="524.3" y="416.9">11</text>
<text x="570.2" y="416.9">12</text>
</g>
<g font-size="4.2" fill="#f0f">
<text x="423.7" y="14.3">NOTE : STANDARD FASTENER TORQUE AS PER STD-DES-01-00</text>
<text x="553.8" y="14">FR-DES-006-00</text>
<text x="21.1" y="404.3">NOTE FOR WIPRO PARI DESIGN -REF. ONLY</text>
<text x="45.7" y="408.8">WEAR DETAILS : NA</text>
</g>
<g font-size="3.9" fill="#800000">
<text x="400" y="357.1">REVISION</text>
<text x="455.9" y="357.1">DESCRIPTION</text>
<text x="526.4" y="357.1">DATE</text>
<text x="540" y="357.1">DRN.BY</text>
</g>
<g font-size="3.9" fill="#c0c0c0">
<text x="357.8" y="383.3">RESERVED</text>
<text x="382.3" y="383.3">SPACE</text>
<text x="357.8" y="388.9">FOR</text>
<text x="357.8" y="394.5">CONTROLLED</text>
<text x="387.8" y="394.5">COPY</text>
<text x="357.8" y="400">STAMP</text>
</g>
<text font-size="3.6" fill="#f0f" x="491.6" y="376.1">CLAMP-2</text>
<text font-size="3.5" fill="#00f" x="402.4" y="373.3">www.wipropari.com</text>
<g font-size="3.1" fill="#800000">
<text x="565.1" y="353.5">LIMITS</text>
<text x="562" y="371.7">DRAWING TYPE</text>
<text x="437" y="372.3">DESCRIPTION</text>
<text x="436.5" y="380.8">SURFACE AREA</text>
<text x="453.3" y="380.8">SURFACE TREATMENT</text>
<text x="489.7" y="380.8">MACHINING</text>
<text x="509.5" y="380.8">DESIGN UNIT</text>
<text x="530.6" y="380.8">DESIGN UNIT CD.</text>
<text x="558" y="380.6">TEAM NO.</text>
<text x="570.3" y="380.7">SHEET SIZE</text>
<text x="575.6" y="386.1">A2</text>
<text x="436.4" y="391.1">REFERENCE DWG.</text>
<text x="437.8" y="395.5">DRN.BY</text>
<text x="451.4" y="395.4">CHKD.BY</text>
<text x="466.6" y="395.5">APPD.BY</text>
<text x="486.7" y="395.4">MATERIAL</text>
<text x="488.9" y="390.9">PART CLASS.</text>
<text x="515.6" y="390.9">HEAT TREATMENT</text>
<text x="519.6" y="395.9">DRG./PART CODE</text>
<text x="558.9" y="395.5">REV.</text>
<text x="571.4" y="395.6">SCALE</text>
<text x="484.3" y="404.2">NET WEIGHT-Kg</text>
<text x="571.4" y="404.7">SHEET</text>
</g>
<text font-size="3" fill="#800000" x="579.5" y="230.1">°</text>
<g font-size="2.8" fill="#f0f">
<text x="292.3" y="331.6">3.2</text>
<text x="300.2" y="362.9">3.2</text>
<text x="420.5" y="396">PUNE</text>
<text x="437" y="401.2">02006920</text>
<text x="451.3" y="401.2">03004785</text>
<text x="466.3" y="401.2">03002882</text>
</g>
<g font-size="2.8" fill="#800000">
<text x="560.4" y="357.7">Gen Tol.: IS 2102</text>
<text x="399.1" y="376.6">1.ALL DIMENSIONS ARE</text>
<text x="399" y="382.7">2.DO NOT SCALE</text>
<text x="399" y="388.7">3.IF IN DOUBT ,</text>
<text x="399" y="395.4">LOCATION :</text>
<text x="404.2" y="402">ALL RIGHTS OF REPRODUCTION &amp;</text>
<text x="404.7" y="405.4">DISTRIBUTION ARE RESERVED</text>
</g>
<g font-size="2.7" fill="#f0f">
<text x="564.6" y="376.2">MACHINING</text>
<text x="436.9" y="385.4">12.07 in^2</text>
<text x="471.4" y="385.5">#</text>
<text x="498.9" y="385">#</text>
<text x="513.6" y="385.3">WPES</text>
<text x="537.3" y="385.1">0300</text>
<text x="508.7" y="391.2">B</text>
<text x="493.4" y="399.5">#</text>
<text x="572.8" y="399.7">2 : 1</text>
<text x="436.6" y="408.7">08/05/2024</text>
<text x="450.9" y="408.8">08/05/2024</text>
<text x="466" y="408.9">08/05/2024</text>
<text x="489.6" y="408.5">0.19 kg</text>
<text x="571.4" y="408.7">1 OF 1</text>
</g>
<g font-size="2.7" fill="#800000">
<text x="399.9" y="379.7">IN mm</text>
<text x="399.7" y="385.7">DRAWING.</text>
<text x="399.7" y="391.8">ASK TEAM MEMBER</text>
<text x="400.1" y="402.5">C</text>
</g>
<g font-size="2.5" fill="#800000">
<text x="554.9" y="218.3">DEBURR AND REMOVE SHARP</text>
<text x="555.2" y="221">EDGES UNLESS SHARP EDGE</text>
<text x="556.1" y="227.1">UNSP.RADII</text>
<text x="556.8" y="223.8">REQUIREMENT SPECIFIED</text>
<text x="571.4" y="226.9">UNSP.CHF.</text>
<text x="559.2" y="229.9">0.5 R</text>
<text x="572.3" y="230.1">0.5 X 45</text>
<text x="559.8" y="238">UP TO 10</text>
<text x="576.1" y="238.1">±1.5°</text>
<text x="558.5" y="242.2">10 UP TO 50</text>
<text x="575.5" y="242.3">±0°50'</text>
<text x="557.4" y="250.7">120 UP TO 400</text>
<text x="557.9" y="246.5">50 UP TO 120</text>
<text x="575.5" y="250.7">±0°15'</text>
<text x="575.5" y="246.5">±0°25'</text>
<text x="558.7" y="259.4">0.5 UP TO 3</text>
<text x="559.5" y="263.7">3 UP TO 6</text>
<text x="576.6" y="263.6">±0.2</text>
<text x="576.6" y="259.4">±0.1</text>
<text x="559" y="267.9">6 UP TO 30</text>
<text x="576.6" y="267.9">±0.5</text>
<text x="557.8" y="272.2">30 UP TO 120</text>
<text x="576.6" y="272.2">±0.8</text>
<text x="556.9" y="280.7">315 UP TO 1000</text>
<text x="557.3" y="276.4">120 UP TO 315</text>
<text x="576.6" y="276.4">±1.2</text>
<text x="577.7" y="280.7">±2</text>
<text x="556.4" y="284.9">1000 UP TO 2000</text>
<text x="577.6" y="284.9">±3</text>
<text x="558.9" y="289.2">OVER 2000</text>
<text x="577.7" y="289.3">±4</text>
<text x="560" y="297.9">UP TO 10</text>
<text x="577.1" y="297.9">±1°</text>
<text x="558.5" y="302.1">10 UP TO 50</text>
<text x="575.5" y="302.1">±0°30'</text>
<text x="557.4" y="310.6">120 UP TO 400</text>
<text x="558.2" y="306.3">50 UP TO 120</text>
<text x="575.5" y="310.6">±0°10'</text>
<text x="575.5" y="306.4">±0°20'</text>
<text x="558.8" y="319.2">0.5 UP TO 3</text>
<text x="559.4" y="323.4">3 UP TO 6</text>
<text x="576.6" y="319.2">±0.1</text>
<text x="576.6" y="323.5">±0.1</text>
<text x="558.9" y="327.7">6 UP TO 30</text>
<text x="576.7" y="327.7">±0.2</text>
<text x="557.8" y="332">30 UP TO 120</text>
<text x="576.6" y="332">±0.3</text>
<text x="556.8" y="340.5">315 UP TO 1000</text>
<text x="557.3" y="336.3">120 UP TO 315</text>
<text x="576.6" y="336.3">±0.5</text>
<text x="576.6" y="340.5">±0.8</text>
<text x="556.2" y="344.7">1000 UP TO 2000</text>
<text x="576.6" y="344.7">±1.2</text>
<text x="558.9" y="349">OVER 2000</text>
<text x="577.6" y="349">±2</text>
</g>
<g font-size="2.5" fill="#f0f">
<text x="415.2" y="346.4">.</text>
<text x="530.3" y="346.5">.</text>
<text x="545.9" y="346.4">.</text>
<text x="415.2" y="351.5">.</text>
<text x="530" y="351.3">.</text>
<text x="545.9" y="351.4">.</text>
</g>
<g font-size="2.4" fill="#f0f">
<text x="7.7" y="382.7" transform="rotate(-90 7.7 382.7)">Uploading\2022-23\P23Y5\P23Y5B093012.dft</text>
<text x="7.7" y="409.8" transform="rotate(-90 7.7 409.8)">\\srv01043\ExDM</text>
</g>
<g font-size="2.1" fill="#800000">
<text x="558.5" y="232.4">UNSPECIFIED TOL.(FAB)</text>
<text x="559.5" y="234.7">FOR ANGULAR IN mm.</text>
<text x="558.6" y="253.9">UNSPECIFIED TOL.(FAB)</text>
<text x="560.7" y="256.3">FOR LINEAR IN mm.</text>
<text x="558.7" y="292.3">UNSPECIFIED TOL.(M/C)</text>
<text x="559.6" y="294.7">FOR ANGULAR IN mm.</text>
<text x="558.7" y="313.7">UNSPECIFIED TOL.(M/C)</text>
<text x="560.6" y="316.1">FOR LINEAR IN mm.</text>
</g>
</svg>
